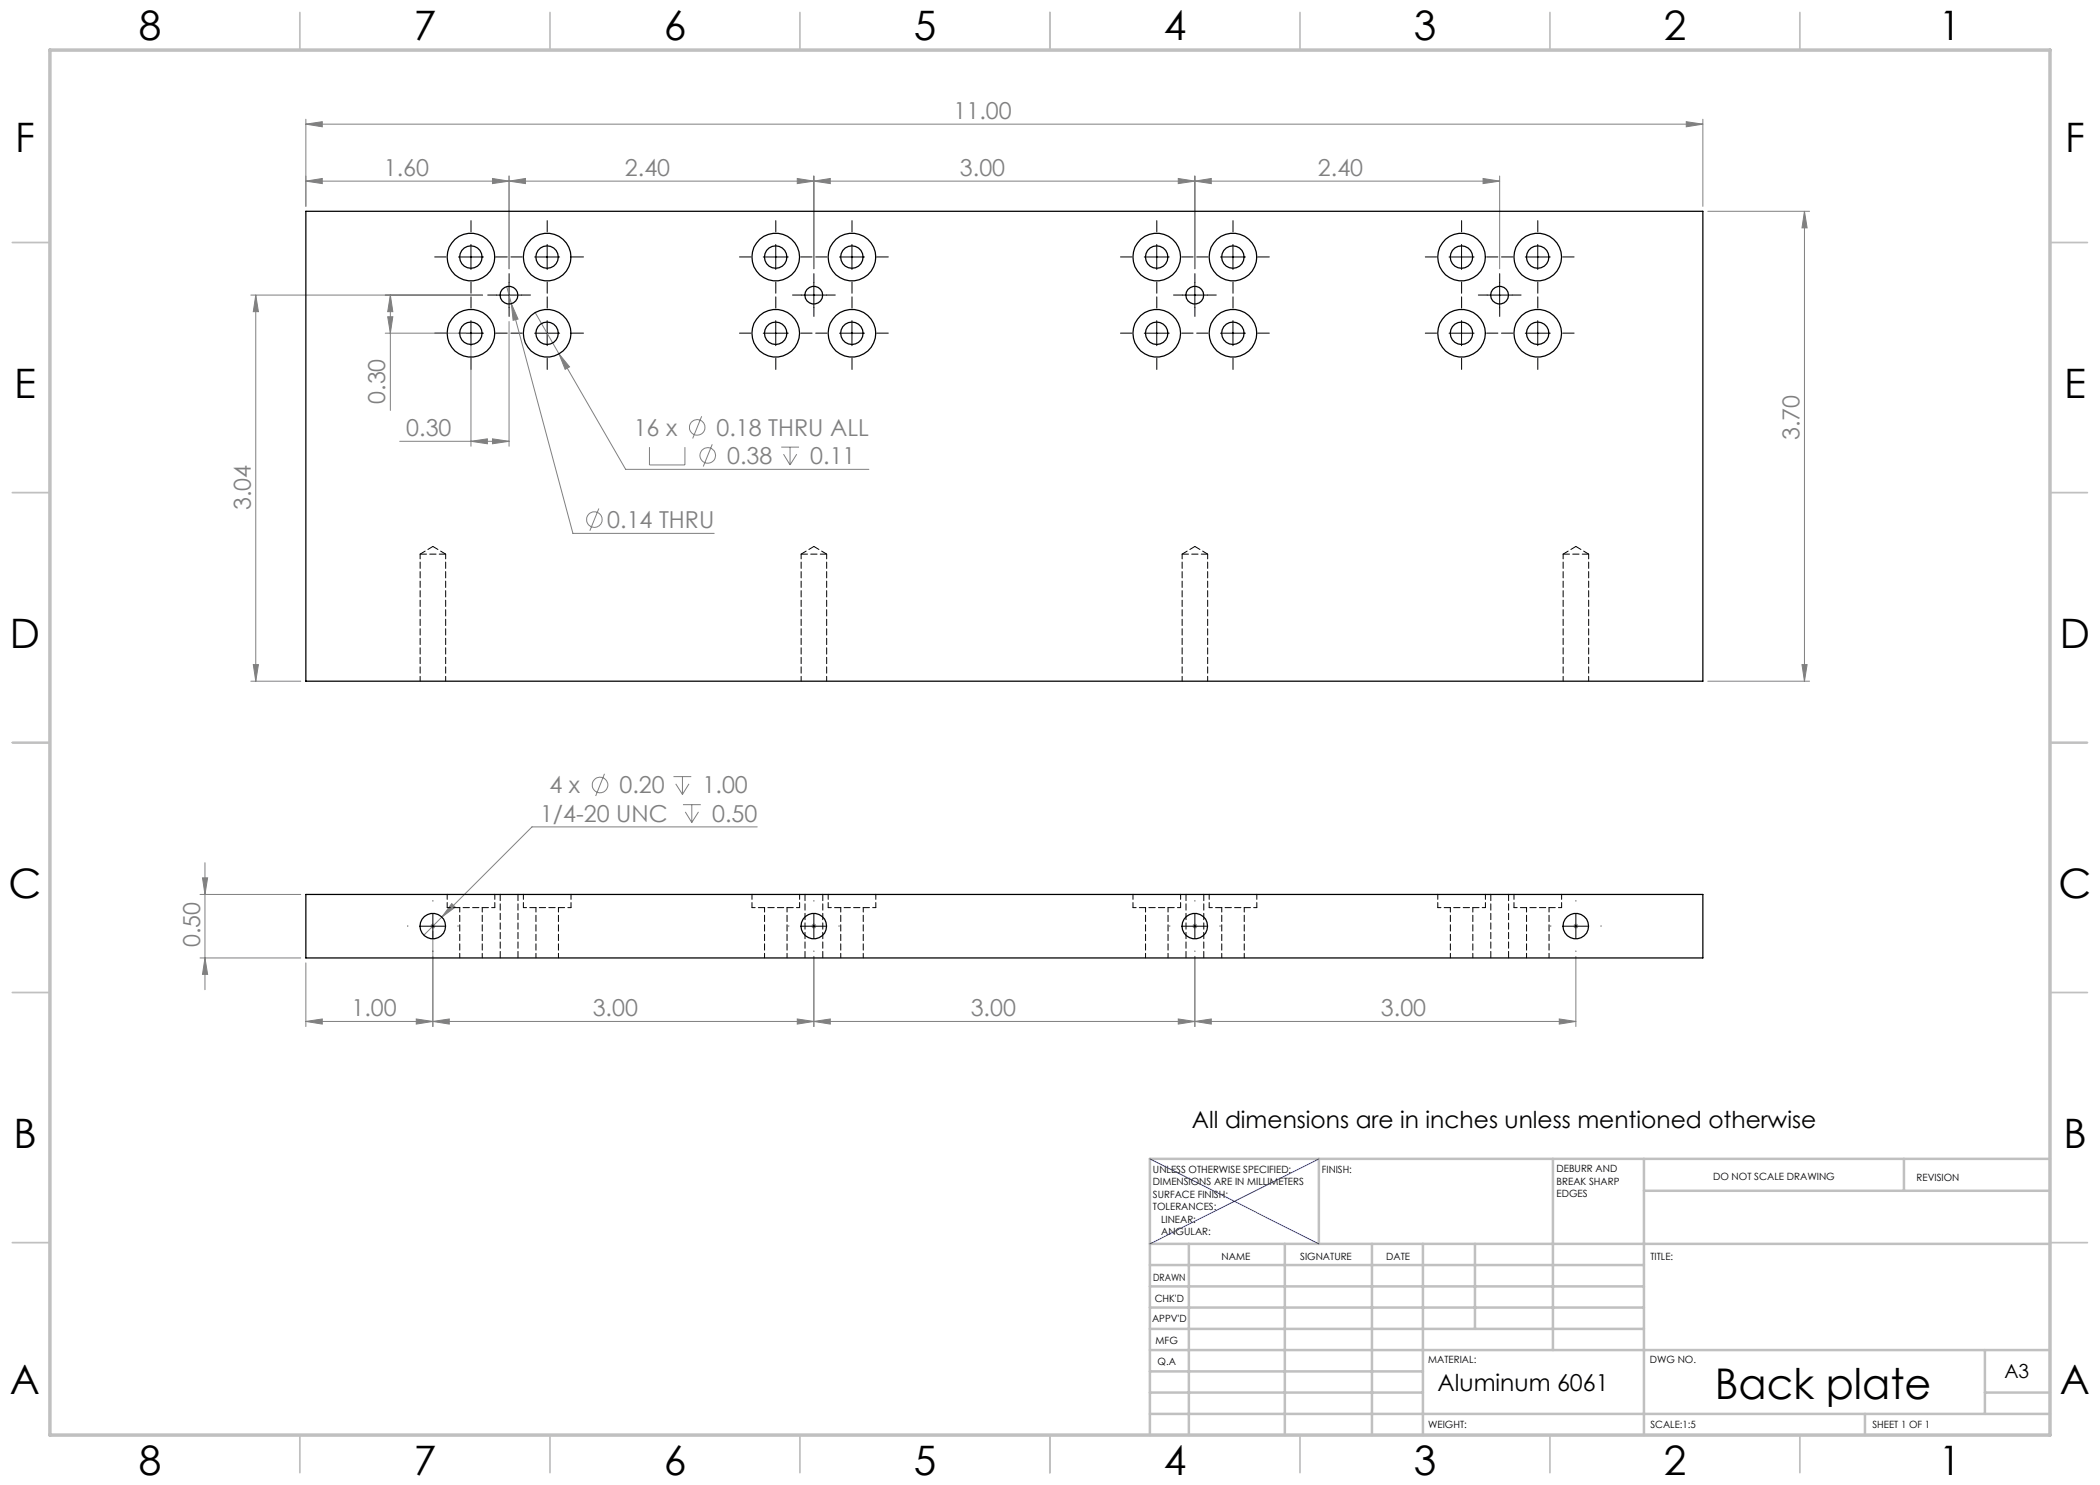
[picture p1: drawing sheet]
<svg xmlns="http://www.w3.org/2000/svg" width="420mm" height="297mm" viewBox="0 0 420 297" stroke-linecap="round" stroke-linejoin="round" font-family="sans-serif">
<g fill="none" stroke="#808080" stroke-width=".2">
<path d="M61.2 24.8l3.3-.5v1.1zM61.2 23.8v17.5M61.2 24.8h279.4M61.2 36.2l3.3-.5v1zM98.5 35.7l3.3 .5-3.3 .5zM101.8 36.2l3.3-.5v1zM101.8 35.2v18.6M159.5 35.7l3.3 .5-3.3 .5zM162.8 36.2l3.3-.5v1zM162.8 35.2v18.6M235.7 35.7l3.3 .5-3.3 .5zM239 36.2l3.3-.5v1z"/>
<path d="M239 35.2v18.6M296.6 35.7l3.3 .5-3.3 .5zM299.9 36.2h-238.7M299.9 35.2v18.6M337.3 24.3l3.3 .5-3.3 .6zM340.6 23.8v17.5M50.2 59h46.3M51.2 59l.5 3.3h-1zM51.2 59v77.2M78.1 59v23.1M78.1 59l.5 3.3h-1.1zM101.4 57.3l.9 3.4"/>
<path d="M341.6 42.3h20.3M360.9 42.3l.5 3.3h-1zM360.9 42.3v93.9M77 66.6h16.2M77.5 63.4h1.1l-.5 3.2zM94.2 67.7v21.5M101.8 64.3v24.9M102.3 60.7l1.3 3.1-1 .3zM102.3 60.7l12.3 46h28.2M107 62.5l18.1 31.4h48.7M111.8 70.8l2.1 2.6-.9 .5zM79.9 88.3h21.9"/>
<path d="M94.2 88.3l3.3-.5v1zM98.5 87.8l3.3 .5-3.3 .5zM129.9 89.4v3.6h7.1v-3.6M140.3 83.3l-1.8 4.4M142.5 88.9l-1.8 4.4M156.2 89.4h3.6M156.7 90.8l1.3 2.2M158 89.4v3.6M159.3 90.8l-1.3 2.2M119.8 101.7l-1.8 4.4M50.2 136.2h9.9M50.7 132.9h1l-.5 3.3z"/>
<path d="M341.6 136.2h20.3M360.4 132.9h1l-.5 3.3zM120.9 154.8l-1.8 4.4M134.7 155.3h3.6M135.1 156.8l1.4 2.1M136.5 155.3v3.6M137.8 156.8l-1.3 2.1M40 178.9h20.1M40.5 175.6h1l-.5 3.3zM41 172.5v25.4M136.6 160.9h3.6M137.1 162.4l1.3 2.1"/>
<path d="M138.4 160.9v3.6M139.7 162.4l-1.3 2.1M151.4 165.4h-45l-18 18M40 191.6h20.1M41 191.6l.5 3.3h-1zM61.2 192.6v12.7M86.1 185.2h1M86.2 184.9l.7 .7M86.6 186.2v19.1M86.6 184.7v1M86.9 184.9l-.7 .7M88.4 183.4l-3.6 3.6"/>
<path d="M90.3 180.7l.8 .7-2.7 2zM162.3 185.2h1M162.4 184.9l.7 .7M162.8 184.7v1M162.8 191.3v14M163.1 184.9l-.7 .7M238.5 185.2h1M238.6 184.9l.7 .7M239 184.7v1M239 191.3v14M239.3 184.9l-.7 .7M314.7 185.2h1"/>
<path d="M314.8 184.9l.7 .7M315.2 184.7v1M315.2 191.3v14M315.5 184.9l-.7 .7M61.2 204.3l3.3-.5v1zM61.2 204.3h254M83.3 203.8l3.3 .5-3.3 .5zM86.6 204.3l3.3-.5v1zM159.5 203.8l3.3 .5-3.3 .5zM162.8 204.3l3.3-.5v1zM235.7 203.8l3.3 .5-3.3 .5zM239 204.3l3.3-.5v1z"/>
<path d="M311.9 203.8l3.3 .5-3.3 .5z"/>
<circle cx="139.4" cy="85.5" r="1.56"/>
<circle cx="141.6" cy="91.1" r="1.56"/>
<circle cx="118.9" cy="103.9" r="1.55"/>
<circle cx="120" cy="157" r="1.56"/>
</g>
<g fill="none" stroke="#000" stroke-width=".2" stroke-dasharray="15.2 1.3 1.3 1.3">
<path d="M89.2 51.4h-2.3M94.2 46.4v-2.3M94.2 56.4v2.3M99.2 51.4h2.3M99.3 59h-1.8M101.8 56.5v-1.8M104.3 59h1.8M104.4 51.4h-2.2M109.4 46.4v-2.3M109.4 56.4v2.3M114.4 51.4h2.3M150.2 51.4h-2.3"/>
<path d="M155.2 46.4v-2.3M155.2 56.4v2.3M160.2 51.4h2.2M160.3 59h-1.8M162.8 56.5v-1.8M165.3 59h1.8M165.4 51.4h-2.3M170.4 46.4v-2.3M170.4 56.4v2.3M175.4 51.4h2.3M226.4 51.4h-2.3M231.4 46.4v-2.3"/>
<path d="M231.4 56.4v2.3M236.4 51.4h2.2M236.5 59h-1.8M239 56.5v-1.8M241.5 59h1.8M241.6 51.4h-2.3M246.6 46.4v-2.3M246.6 56.4v2.3M251.6 51.4h2.3M287.3 51.4h-2.2M292.3 46.4v-2.3M292.3 56.4v2.3"/>
<path d="M297.3 51.4h2.3M297.4 59h-1.7M299.9 56.5v-1.8M302.4 59h1.8M302.6 51.4h-2.3M307.6 46.4v-2.3M307.6 56.4v2.3M312.6 51.4h2.2M89.2 66.6h-2.3M94.2 61.6v-2.2M94.2 71.6v2.3M99.2 66.6h2.3"/>
<path d="M101.8 61.5v1.8M104.4 66.6h-2.2M109.4 61.6v-2.2M109.4 71.6v2.3M114.4 66.6h2.3M150.2 66.6h-2.3M155.2 61.6v-2.2M155.2 71.6v2.3M160.2 66.6h2.2M162.8 61.5v1.8M165.4 66.6h-2.3M170.4 61.6v-2.2"/>
<path d="M170.4 71.6v2.3M175.4 66.6h2.3M226.4 66.6h-2.3M231.4 61.6v-2.2M231.4 71.6v2.3M236.4 66.6h2.2M239 61.5v1.8M241.6 66.6h-2.3M246.6 61.6v-2.2M246.6 71.6v2.3M251.6 66.6h2.3M287.3 66.6h-2.2"/>
<path d="M292.3 61.6v-2.2M292.3 71.6v2.3M297.3 66.6h2.3M299.9 61.5v1.8M302.6 66.6h-2.3M307.6 61.6v-2.2M307.6 71.6v2.3M312.6 66.6h2.2M81.6 185.2h-.1M86.6 180.2h.1M86.6 190.2v.1M91.6 185.2h.1"/>
<path d="M157.8 185.2h-.1M162.8 180.2h.1M162.8 190.2v.1M167.8 185.2h.1M234 185.2h-.1M239 180.2h.1M239 190.2v.1M244 185.2h.1M310.2 185.2h-.1M315.2 180.2h.1M315.2 190.2v.1M320.2 185.2h.1"/>
</g>
<g fill="none" stroke="#000" stroke-width=".2">
<path d="M91.7 51.4h5M94.2 48.9v5M99.3 59h5M101.8 56.5v5M106.9 51.4h5M109.4 48.9v5M152.6 51.4h5.1M155.2 48.9v5M160.3 59h5M162.8 56.5v5M167.9 51.4h5M170.4 48.9v5"/>
<path d="M228.8 51.4h5.1M231.4 48.9v5M236.5 59h5M239 56.5v5M244.1 51.4h5M246.6 48.9v5M289.8 51.4h5M292.3 48.9v5M297.4 59h5M299.9 56.5v5M305 51.4h5.1M307.6 48.9v5"/>
<path d="M91.7 66.6h5M94.2 64.1v5M106.9 66.6h5M109.4 64.1v5M152.6 66.6h5.1M155.2 64.1v5M167.9 66.6h5M170.4 64.1v5M228.8 66.6h5.1M231.4 64.1v5M244.1 66.6h5M246.6 64.1v5"/>
<path d="M289.8 66.6h5M292.3 64.1v5M305 66.6h5.1M307.6 64.1v5M84.1 185.2h5M86.6 182.7v5M160.3 185.2h5M162.8 182.7v5M236.5 185.2h5M239 182.7v5M312.7 185.2h5M315.2 182.7v5"/>
</g>
<g fill="none" stroke="#c0c0c0" stroke-width=".35">
<path d="M60 2.5v7.5M110 2.5v7.5M160 2.5v7.5M210 2.5v7.5M260 2.5v7.5M310 2.5v7.5M360 2.5v7.5M2.5 48.5h7.5M410 48.5h7.5M2.5 98.5h7.5M410 98.5h7.5M2.5 148.5h7.5"/>
<path d="M410 148.5h7.5M2.5 198.5h7.5M410 198.5h7.5M2.5 248.5h7.5M410 248.5h7.5M60 287v7.5M110 287v7.5M160 287v7.5M210 287v7.5M260 287v7.5M310 287v7.5M360 287v7.5"/>
</g>
<g fill="none" stroke="#c0c0c0" stroke-width=".5">
<path d="M263.8 231.8v17M310.6 231.8v38.2M328.8 231.8v55.2M328.8 238.2h81.2M380.8 231.8v6.4M410 231.8h-180v55.2M230 248.8h180M230 257.3h98.8M230 253h98.8M237.8 248.8v38.2M257 248.8v38.2M274.4 248.8v38.2"/>
<path d="M284.6 248.8v38.2M295 248.8v17M230 265.8h98.8M230 261.5h98.8M230 278.5h54.6M230 274.3h54.6M230 270h180M397 278.5h13M397 270v12.8M230 282.8h180M373 282.8v4.2"/>
</g>
<path d="M10 10h400v277h-400z" fill="none" stroke="#c0c0c0" stroke-width=".7"/>
<path d="M230 231.8l33.8 17M263.8 231.8l-33.8 17" fill="none" stroke="#00f" stroke-width=".2"/>
<g fill="#808080">
<path d="M83.3 203.8l3.3 .5-3.3 .5zM61.2 204.3l3.3-.5v1z"/>
<path d="M235.7 203.8l3.3 .5-3.3 .5zM162.8 204.3l3.3-.5v1z"/>
<path d="M98.5 35.7l3.3 .5-3.3 .5zM61.2 36.2l3.3-.5v1z"/>
<path d="M61.2 24.8l3.3-.5v1.1zM337.3 24.3l3.3 .5-3.3 .6zM101.8 36.2l3.3-.5v1zM159.5 35.7l3.3 .5-3.3 .5zM162.8 36.2l3.3-.5v1zM235.7 35.7l3.3 .5-3.3 .5zM239 36.2l3.3-.5v1zM296.6 35.7l3.3 .5-3.3 .5zM94.2 88.3l3.3-.5v1zM98.5 87.8l3.3 .5-3.3 .5zM111.8 70.8l1.2 3.1 .9-.5zM102.3 60.7l.3 3.4 1-.3zM90.3 180.7l-1.9 2.7 2.7-2z"/>
<path d="M311.9 203.8l3.3 .5-3.3 .5zM239 204.3l3.3-.5v1z"/>
<path d="M41 191.6l.5 3.3h-1zM40.5 175.6h1l-.5 3.3z"/>
<path d="M360.9 42.3l.5 3.3h-1zM360.4 132.9h1l-.5 3.3zM51.2 59l.5 3.3h-1zM50.7 132.9h1l-.5 3.3zM78.1 59l.5 3.3h-1.1zM77.5 63.4h1.1l-.5 3.2z"/>
<path d="M86.6 204.3l3.3-.5v1zM159.5 203.8l3.3 .5-3.3 .5z"/>
</g>
<g fill="none" stroke="#000" stroke-width=".25">
<path d="M61.2 42.3h279.4v93.9h-279.4zM61.2 178.9h279.4v12.7h-279.4z"/>
<circle cx="94.2" cy="51.4" r="2.24"/>
<circle cx="94.2" cy="51.4" r="4.8"/>
<circle cx="101.8" cy="59" r="1.78"/>
<circle cx="109.4" cy="51.4" r="2.24"/>
<circle cx="109.4" cy="51.4" r="4.8"/>
<circle cx="155.1" cy="51.4" r="2.24"/>
<circle cx="155.1" cy="51.4" r="4.8"/>
<circle cx="162.8" cy="59" r="1.78"/>
<circle cx="170.4" cy="51.4" r="2.24"/>
<circle cx="170.4" cy="51.4" r="4.8"/>
<circle cx="231.3" cy="51.4" r="2.24"/>
<circle cx="231.3" cy="51.4" r="4.8"/>
<circle cx="239" cy="59" r="1.78"/>
<circle cx="246.6" cy="51.4" r="2.24"/>
<circle cx="246.6" cy="51.4" r="4.8"/>
<circle cx="292.3" cy="51.4" r="2.24"/>
<circle cx="292.3" cy="51.4" r="4.8"/>
<circle cx="299.9" cy="59" r="1.78"/>
<circle cx="307.5" cy="51.4" r="2.24"/>
<circle cx="307.5" cy="51.4" r="4.8"/>
<circle cx="94.2" cy="66.7" r="2.24"/>
<circle cx="94.2" cy="66.6" r="4.8"/>
<circle cx="109.4" cy="66.7" r="2.24"/>
<circle cx="109.4" cy="66.6" r="4.8"/>
<circle cx="155.1" cy="66.7" r="2.24"/>
<circle cx="155.1" cy="66.6" r="4.8"/>
<circle cx="170.4" cy="66.7" r="2.24"/>
<circle cx="170.4" cy="66.6" r="4.8"/>
<circle cx="231.3" cy="66.7" r="2.24"/>
<circle cx="231.3" cy="66.6" r="4.8"/>
<circle cx="246.6" cy="66.7" r="2.24"/>
<circle cx="246.6" cy="66.6" r="4.8"/>
<circle cx="292.3" cy="66.7" r="2.24"/>
<circle cx="292.3" cy="66.6" r="4.8"/>
<circle cx="307.5" cy="66.7" r="2.24"/>
<circle cx="307.5" cy="66.6" r="4.8"/>
<circle cx="86.5" cy="185.2" r="2.55"/>
<circle cx="162.7" cy="185.2" r="2.55"/>
<circle cx="238.9" cy="185.2" r="2.55"/>
<circle cx="315.1" cy="185.2" r="2.55"/>
</g>
<path d="M89.1 110.8h-5.1M165.3 110.8h-5.1M241.5 110.8h-5.1M317.7 110.8h-5.1M100 178.9v12.7M161 178.9v12.7M237.2 178.9v12.7M298.2 178.9v12.7M103.6 191.6v-12.7M164.6 191.6v-12.7M240.8 191.6v-12.7M301.7 191.6v-12.7" fill="none" stroke="#000" stroke-width=".2" stroke-dasharray="1.3 .6"/>
<g fill="none" stroke="#000" stroke-width=".2" stroke-dasharray="1.3 .6" stroke-dashoffset=".3">
<path d="M84 110.8v25.4M160.2 110.8v25.4M236.4 110.8v25.4M312.6 110.8v25.4M89.1 136.2v-25.4M165.3 136.2v-25.4M241.5 136.2v-25.4M317.7 136.2v-25.4M89.4 178.9v2.6M104.7 178.9v2.6M150.4 178.9v2.6M165.6 178.9v2.6"/>
<path d="M226.6 178.9v2.6M241.8 178.9v2.6M287.6 178.9v2.6M302.8 178.9v2.6M99 181.5v-2.6M114.2 181.5v-2.6M159.9 181.5v-2.6M175.2 181.5v-2.6M236.1 181.5v-2.6M251.4 181.5v-2.6M297.1 181.5v-2.6M312.3 181.5v-2.6"/>
</g>
<path d="M86.6 109.3l-2.6 1.5M89.1 110.8l-2.5-1.5M162.8 109.3l-2.6 1.5M165.3 110.8l-2.5-1.5M239 109.3l-2.6 1.5M241.5 110.8l-2.5-1.5M315.2 109.3l-2.6 1.5M317.7 110.8l-2.5-1.5" fill="none" stroke="#000" stroke-width=".2" stroke-dasharray="1.3 .6" stroke-dashoffset=".1"/>
<path d="M89.4 181.5h9.6M104.7 181.5h9.5M150.4 181.5h9.5M165.6 181.5h9.6M226.6 181.5h9.5M241.8 181.5h9.6M287.6 181.5h9.5M302.8 181.5h9.5" fill="none" stroke="#000" stroke-width=".2" stroke-dasharray="1.3 .6" stroke-dashoffset=".6"/>
<g fill="none" stroke="#000" stroke-width=".2" stroke-dasharray="1.3 .6" stroke-dashoffset=".4">
<path d="M92 181.5v10.1M96.4 191.6v-10.1M107.2 181.5v10.1M111.7 191.6v-10.1M152.9 181.5v10.1M157.4 191.6v-10.1M168.2 181.5v10.1M172.6 191.6v-10.1M229.1 181.5v10.1M233.6 191.6v-10.1M244.4 181.5v10.1M248.8 191.6v-10.1"/>
<path d="M290.1 181.5v10.1M294.6 191.6v-10.1M305.3 181.5v10.1M309.8 191.6v-10.1"/>
</g>
<text font-size="8.5" x="343" y="279.7">Back plate</text>
<g font-size="8.1">
<text x="27.8" y="8">8</text>
<text x="82.8" y="8">7</text>
<text x="132.8" y="8">6</text>
<text x="182.8" y="8">5</text>
<text x="232.8" y="8">4</text>
<text x="282.8" y="8">3</text>
<text x="332.8" y="8">2</text>
<text x="387.8" y="8">1</text>
<text x="3" y="30.4">F</text>
<text x="413" y="30.4">F</text>
<text x="2.8" y="79.6">E</text>
<text x="412.8" y="79.6">E</text>
<text x="2" y="129.6">D</text>
<text x="412" y="129.6">D</text>
<text x="1.7" y="179.6">C</text>
<text x="411.7" y="179.6">C</text>
<text x="2.7" y="229.6">B</text>
<text x="412.7" y="229.6">B</text>
<text x="2" y="278.9">A</text>
<text x="412" y="278.9">A</text>
<text x="27.8" y="295">8</text>
<text x="82.8" y="295">7</text>
<text x="132.8" y="295">6</text>
<text x="182.8" y="295">5</text>
<text x="232.8" y="295">4</text>
<text x="282.8" y="295">3</text>
<text x="332.8" y="295">2</text>
<text x="387.8" y="295">1</text>
</g>
<g font-size="4.7" fill="#808080">
<text x="190.7" y="23.8">11.00</text>
<text x="76.8" y="35.2">1.60</text>
<text x="125" y="35.2">2.40</text>
<text x="192" y="35.2">3.00</text>
<text x="263.6" y="35.2">2.40</text>
<text x="77.1" y="80.8" transform="rotate(-90 77.1 80.8)">0.30</text>
<text x="81.3" y="87.2">0.30</text>
<text x="126.7" y="87.2">16 x</text>
<text x="143.3" y="87.2">0.18 THRU ALL</text>
<text x="359.9" y="88" transform="rotate(-90 359.9 88)">3.70</text>
<text x="145.4" y="92.8">0.38</text>
<text x="162.1" y="92.8">0.11</text>
<text x="50.2" y="102" transform="rotate(-90 50.2 102)">3.04</text>
<text x="121.5" y="105.6">0.14 THRU</text>
<text x="109.9" y="158.7">4 x</text>
<text x="123.9" y="158.7">0.20</text>
<text x="140.5" y="158.7">1.00</text>
<text x="108" y="164.3">1/4-20 UNC</text>
<text x="142.4" y="164.3">0.50</text>
<text x="40" y="189.5" transform="rotate(-90 40 189.5)">0.50</text>
<text x="70.3" y="203.3">1.00</text>
<text x="118.5" y="203.3">3.00</text>
<text x="194.1" y="203.3">3.00</text>
<text x="276.2" y="203.3">3.00</text>
</g>
<g font-size="4.7">
<text x="238.4" y="225.6">All dimensions are in inches unless mentioned otherwise</text>
<text x="287.5" y="278.3">Aluminum 6061</text>
</g>
<text font-size="3.9" x="400.9" y="275.5">A3</text>
<g font-size="2">
<text x="230.6" y="234.6">UNLESS OTHERWISE SPECIFIED:</text>
<text x="230.6" y="237.1">DIMENSIONS ARE IN MILLIMETERS</text>
<text x="230.6" y="239.6">SURFACE FINISH:</text>
<text x="264.4" y="234.6">FINISH:</text>
<text x="311.3" y="234.5">DEBURR AND</text>
<text x="311.3" y="237">BREAK SHARP</text>
<text x="311.3" y="239.5">EDGES</text>
<text x="342.6" y="236">DO NOT SCALE DRAWING</text>
<text x="383.3" y="236.2">REVISION</text>
<text x="230.6" y="242.1">TOLERANCES:</text>
<text x="232.2" y="244.6">LINEAR:</text>
<text x="232.2" y="247.1">ANGULAR:</text>
<text x="244.3" y="252">NAME</text>
<text x="260" y="251.9">SIGNATURE</text>
<text x="277.2" y="251.9">DATE</text>
<text x="330.1" y="251.9">TITLE:</text>
<text x="230.6" y="256.1">DRAWN</text>
<text x="230.9" y="260.3">CHK'D</text>
<text x="230.4" y="264.4">APPV'D</text>
<text x="231.1" y="268.8">MFG</text>
<text x="231.5" y="273">Q.A</text>
<text x="285.6" y="272.5">MATERIAL:</text>
<text x="330" y="272.5">DWG NO.</text>
<text x="285.6" y="285.5">WEIGHT:</text>
<text x="330.1" y="285.6">SCALE:1:5</text>
<text x="374.5" y="285.6">SHEET 1 OF 1</text>
</g>
</svg>
